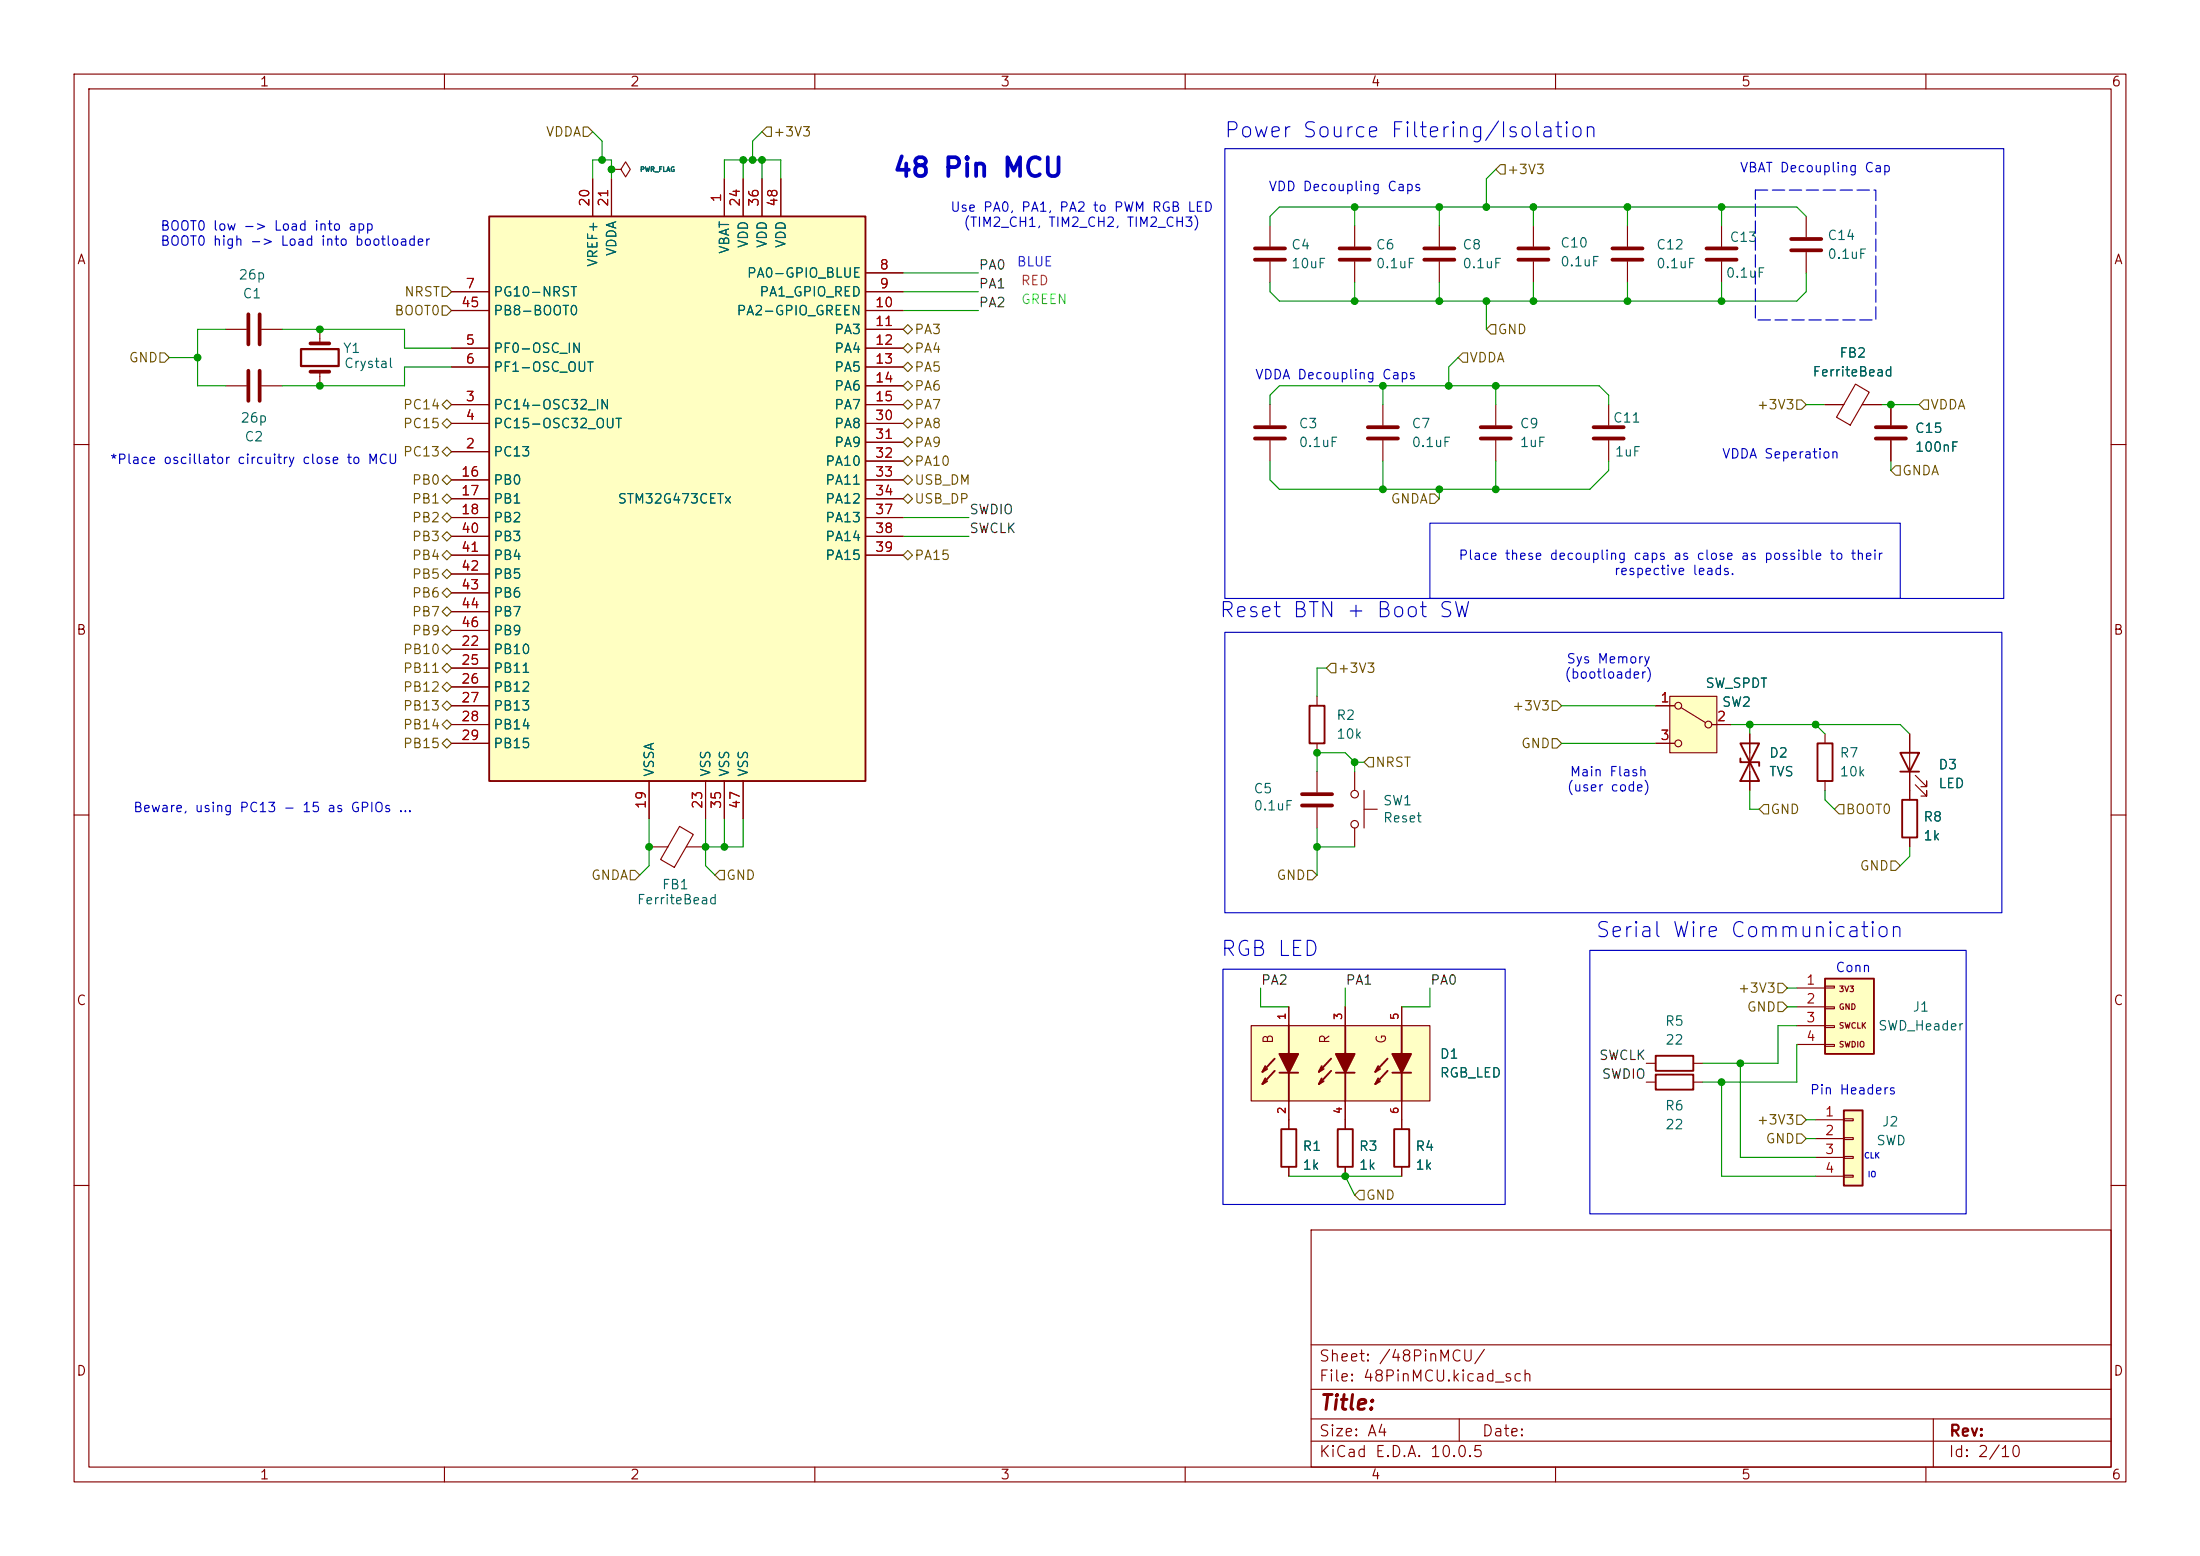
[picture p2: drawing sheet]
<svg xmlns="http://www.w3.org/2000/svg" width="297mm" height="210mm" viewBox="0 0 297 210" stroke-linecap="round" stroke-linejoin="round" font-family="sans-serif">
<g fill="none" stroke="#840000" stroke-width=".15">
<path d="M10 10h277v190h-277zM12 12h273v186h-273zM60 10v2M110 10v2M160 10v2M210 10v2M260 10v2M171.4 30.5v2.8M171.4 35.3v2.8M182.9 30.5v2.8M182.9 35.3v2.8M194.3 30.5v2.8"/>
<path d="M194.3 35.3v2.8M207 30.5v2.8M207 35.3v2.8M219.7 30.5v2.8M219.7 35.3v2.8M232.4 30.5v2.8M232.4 35.3v2.8M243.8 29.2v2.8M243.8 34v2.8M171.4 54.6v2.8M171.4 59.4v2.8M186.7 54.6v2.8"/>
<path d="M186.7 59.4v2.8M201.9 54.6v2.8M201.9 59.4v2.8M217.2 54.6v2.8M217.2 59.4v2.8M246.4 54.6h2.5M250.5 51.8l1.8 1.1-2.5 4.5-1.9-1.1zM251.4 54.6h2.6M255.3 54.6v2.8M255.3 59.4v2.8M10 60h2M285 60h2"/>
<path d="M177.8 94v1.3M236.2 99.1v7.6M246.4 99.1v1.2M257.8 99.1v8.9M10 110h2M177.8 100.3v1.3M182.9 104.1v2.6M182.9 111.8v2.5M184.1 109.2h1.8M184.1 106.7v5.1M246.4 105.4v1.3M257.8 113v1.3"/>
<path d="M258.6 105.9l1.5 1.5v-.7v.7h-.8M258.6 104.6l1.5 1.6v-.8v.8h-.8M285 110h2M174 151.1v1.3M174 157.5v1.3M181.6 151.1v1.3M181.6 157.5v1.3M189.2 151.1v1.3M189.2 157.5v1.3M10 160h2M177 166h108v32h-108zM285 160h2"/>
<path d="M60 198v2M110 198v2M160 198v2M177 194.5h108M177 191.5h108M177 187.5h108M177 181.5h108M197 191.5v3M210 198v2M260 198v2M261 191.5v6.5"/>
<circle cx="182.9" cy="111.3" r=".51"/>
<circle cx="182.9" cy="107.2" r=".51"/>
</g>
<path d="M176.8 95.3h2v5h-2zM234.9 100.3h2.6l-2.6 5.1h2.6zM234.9 102.4v.5h2.6v.5M245.4 100.3h2v5.1h-2zM256.5 101.6h2.6l-1.3 2.5zM256.5 104.1h2.6M256.8 108h2v5h-2zM173 152.4h2v5.1h-2zM180.6 152.4h2v5.1h-2zM188.2 152.4h2v5.1h-2z" fill="none" stroke="#840000" stroke-width=".25"/>
<g fill="none" stroke="#840000" stroke-width=".51">
<path d="M169.4 33.5h4.1M169.4 35.1h4.1M180.8 33.5h4.1M180.8 35.1h4.1M192.3 33.5h4M192.3 35.1h4M205 33.5h4M205 35.1h4M217.7 33.5h4M217.7 35.1h4M230.4 33.5h4M230.4 35.1h4"/>
<path d="M241.8 32.3h4.1M241.8 33.8h4.1M169.4 57.7h4.1M169.4 59.2h4.1M184.7 57.7h4M184.7 59.2h4M199.9 57.7h4.1M199.9 59.2h4.1M215.1 57.7h4.1M215.1 59.2h4.1M253.2 57.7h4.1M253.2 59.2h4.1"/>
</g>
<path d="M168.9 138.4h24.1v10.2h-24.1z" fill="#ffffc5"/>
<g fill="none" stroke="#840000" stroke-width=".25">
<path d="M174 138.4v3.8M181.6 138.4v3.8M189.2 138.4v3.8M170.8 145.5l-.4 .8M170.8 143.9l-.4 .8M171.1 145.9l-.7 .4M171.1 144.3l-.7 .4M172.1 144.5l-1.7 1.8M172.1 142.9l-1.7 1.8M172.7 144.8h2.6M174 144.8v3.8M178.4 145.5l-.3 .8"/>
<path d="M178.4 143.9l-.3 .8M178.7 145.9l-.6 .4M178.7 144.3l-.6 .4M179.7 144.5l-1.6 1.8M179.7 142.9l-1.6 1.8M180.3 144.8h2.6M181.6 144.8v3.8M186.1 145.5l-.4 .8M186.1 143.9l-.4 .8M186.3 145.9l-.6 .4M186.3 144.3l-.6 .4M187.3 144.5l-1.6 1.8"/>
<path d="M187.3 142.9l-1.6 1.8M188 144.8h2.5M189.2 144.8v3.8"/>
</g>
<g fill="#840000" stroke="#840000" stroke-width=".25">
<path d="M172.7 142.2h2.6l-1.3 2.6z"/>
<path d="M180.3 142.2h2.6l-1.3 2.6z"/>
<path d="M188 142.2h2.5l-1.3 2.6z"/>
</g>
<path d="M177.8 104.1v2.8M177.8 109v2.8M168.9 138.4h24.1v10.2h-24.1zM174 135.9v2.5M181.6 135.9v2.5M189.2 135.9v2.5M174 148.6v2.5M181.6 148.6v2.5M189.2 148.6v2.5" fill="none" stroke="#840000" stroke-width=".15"/>
<path d="M175.8 107.2h4M175.8 108.7h4" fill="none" stroke="#840000" stroke-width=".51"/>
<path d="M246.4 132.1h6.6v10.1h-6.6z" fill="#ffffc2"/>
<path d="M246.4 132.1h6.6v10.1h-6.6zM223.5 145h5.1v2.1h-5.1z" fill="none" stroke="#840000" stroke-width=".25"/>
<path d="M242.6 133.4h3.8M242.6 135.9h3.8M242.6 138.4h3.8M246.4 133.1h1.2v.3h-1.2zM246.4 135.9h1.2v.2h-1.2zM246.4 138.4h1.2v.3h-1.2zM222.2 146.1h1.3M228.6 146.1h1.3M242.6 141h3.8M246.4 141h1.2v.2h-1.2z" fill="none" stroke="#840000" stroke-width=".15"/>
<path d="M248.9 149.9h2.6v10.1h-2.6z" fill="#ffffc2"/>
<path d="M223.5 142.5h5.1v2h-5.1zM248.9 149.9h2.6v10.1h-2.6z" fill="none" stroke="#840000" stroke-width=".25"/>
<path d="M222.2 143.5h1.3M228.6 143.5h1.3M245.1 151.1h3.8M245.1 153.7h3.8M245.1 156.2h3.8M245.1 158.8h3.8M248.9 151h1.3v.3h-1.3zM248.9 153.5h1.3v.3h-1.3zM248.9 156.1h1.3v.2h-1.3zM248.9 158.6h1.3v.3h-1.3z" fill="none" stroke="#840000" stroke-width=".15"/>
<path d="M225.4 94h6.4v7.6h-6.4z" fill="#ffffc2"/>
<g fill="none" stroke="#840000" stroke-width=".15">
<path d="M82.5 22.9h1.3l.7-1.1 .6 1.1-.6 1-.7-1M82.5 22.9h.1M30.5 44.5h2.8M30.5 52.1h2.8M35.3 44.5h2.8M35.3 52.1h2.8M43.2 44.5v1.9M43.2 50.2v1.9M223.5 95.3h2.6M225.4 94h6.4v7.6h-6.4zM226.9 95.5l3.4 2M231.1 97.8h2.6"/>
<path d="M87.6 114.3h2.6M91.7 111.5l1.9 1.1-2.6 4.5-1.8-1.1zM92.7 114.3h2.5M223.5 100.3h2.6"/>
<circle cx="226.6" cy="95.3" r=".46"/>
<circle cx="230.6" cy="97.8" r=".46"/>
<circle cx="226.6" cy="100.3" r=".46"/>
</g>
<path d="M33.5 42.4v4.1M33.5 50v4.1M35.1 42.4v4.1M35.1 50v4.1M41.9 46.4h2.5M41.9 50.2h2.5" fill="none" stroke="#840000" stroke-width=".51"/>
<path d="M40.6 47.1h5.1v2.3h-5.1z" fill="none" stroke="#840000" stroke-width=".3"/>
<path d="M66 29.2h50.8v76.2h-50.8z" fill="#ffffc2"/>
<path d="M66 29.2h50.8v76.2h-50.8z" fill="none" stroke="#840000" stroke-width=".25"/>
<g fill="none" stroke="#840000" stroke-width=".15">
<path d="M61 39.4h5M80 24.1v5.1M82.5 22.9h.1M82.5 24.1v5.1M97.8 24.1v5.1M100.3 24.1v5.1M102.9 24.1v5.1M105.4 24.1v5.1M116.8 39.4h5.1M116.8 36.8h5.1M61 54.6h5M61 57.2h5"/>
<path d="M61 47h5M61 49.5h5M61 41.9h5M116.8 54.6h5.1M116.8 57.2h5.1M116.8 47h5.1M116.8 49.5h5.1M116.8 41.9h5.1M116.8 44.5h5.1M116.8 52.1h5.1M116.8 59.7h5.1M246.4 54.6h2.5"/>
<path d="M251.5 54.6h2.5M255.3 54.6v2.8M255.3 59.4v2.8M61 61h5M61 64.8h5M61 67.3h5M61 69.9h5M61 72.4h5M61 74.9h5M61 77.5h5M116.8 64.8h5.1M116.8 67.3h5.1"/>
<path d="M116.8 69.9h5.1M116.8 62.2h5.1M116.8 72.4h5.1M116.8 74.9h5.1M61 87.6h5M61 90.2h5M61 92.7h5M61 95.3h5M61 97.8h5M61 80h5M61 82.6h5M61 85.1h5"/>
<path d="M223.5 95.3h2.6M231.1 97.8h2.6M236.2 99.1v2.5M257.8 99.1v2.5M61 100.3h5M87.6 105.4v5.1M95.2 105.4v5.1M97.8 105.4v5.1M100.3 105.4v5.1M223.5 100.3h2.6M236.2 104.1v2.6M257.8 104.1v3.9"/>
<path d="M257.8 113v1.3M174 135.9v2.5M181.6 135.9v2.5M189.2 135.9v2.5M174 148.6v3.8M174 157.5v1.3M181.6 148.6v3.8M181.6 157.5v1.3M189.2 148.6v3.8M189.2 157.5v1.3"/>
</g>
<g fill="none" stroke="#725600" stroke-width=".15">
<path d="M78.7 17.1h.7l.6 .7-.6 .6h-.7zM103.5 17.1h.6v1.3h-.6l-.6-.6zM59.7 38.7h.6l.7 .7-.7 .6h-.6zM202.6 22.2h.6v1.3h-.6l-.7-.6zM21.6 47.6h.6l.7 .7-.7 .6h-.6zM59.7 41.3h.6l.7 .6-.7 .6h-.6zM59.7 57.2l.6-.7 .7 .7-.7 .6zM60.3 54l.7 .6-.7 .6-.6-.6zM121.9 52.1l.7-.7 .6 .7-.6 .6zM121.9 44.5l.7-.7 .6 .7-.6 .6zM121.9 49.5l.7-.6 .6 .6-.6 .7zM121.9 47l.7-.6 .6 .6-.6 .6z"/>
<path d="M121.9 59.7l.7-.6 .6 .6-.6 .6zM121.9 57.2l.7-.7 .6 .7-.6 .6zM122.6 54l.6 .6-.6 .6-.7-.6zM197.5 47.6h.6v1.3h-.6l-.7-.6zM201.3 43.8h.6v1.3h-.6l-.6-.6zM242.6 54h.6l.6 .6-.6 .6h-.6zM259.7 54h.6v1.2h-.6l-.6-.6zM59.7 64.8l.6-.7 .7 .7-.7 .6zM59.7 69.9l.6-.7 .7 .7-.7 .6zM59.7 61l.6-.7 .7 .7-.7 .6zM59.7 67.3l.6-.6 .7 .6-.7 .6zM59.7 74.9l.6-.6 .7 .6-.7 .7z"/>
<path d="M59.7 77.5l.6-.7 .7 .7-.7 .6zM60.3 71.8l.7 .6-.7 .6-.6-.6zM121.9 74.9l.7-.6 .6 .6-.6 .7zM121.9 67.3l.7-.6 .6 .6-.6 .6zM121.9 64.8l.7-.7 .6 .7-.6 .6zM121.9 62.2l.7-.6 .6 .6-.6 .7zM193 66.7h.7l.6 .6-.6 .6h-.7zM255.9 62.9h.6v1.2h-.6l-.6-.6zM59.7 82.6l.6-.7 .7 .7-.7 .6zM59.7 87.6l.6-.6 .7 .6-.7 .7zM59.7 80l.6-.6 .7 .6-.7 .6zM59.7 85.1l.6-.6 .7 .6-.7 .6z"/>
<path d="M59.7 95.3l.6-.7 .7 .7-.7 .6zM59.7 92.7l.6-.6 .7 .6-.7 .6zM59.7 97.8l.6-.6 .7 .6-.7 .6zM60.3 89.5l.7 .7-.7 .6-.6-.6zM179.7 89.5h.6v1.3h-.6l-.6-.6zM209.5 99.7h.7l.6 .6-.6 .7h-.7zM209.5 94.6h.7l.6 .7-.6 .6h-.7zM59.7 100.3l.6-.6 .7 .6-.7 .7zM85.1 117.5h.6l.7 .6-.7 .6h-.6zM97.2 117.5h.6v1.2h-.6l-.7-.6zM176.5 117.5h.7l.6 .6-.6 .6h-.7zM184.8 102.2h.6v1.3h-.6l-.7-.6z"/>
<path d="M238.1 108.6h.7v1.3h-.7l-.6-.7zM248.3 108.6h.6v1.3h-.6l-.7-.7zM255.3 116.2h.6l.6 .6-.6 .7h-.6zM240 135.3h.7l.6 .6-.6 .6h-.7zM240 132.7h.7l.6 .7-.6 .6h-.7zM242.6 153h.6l.6 .7-.6 .6h-.6zM242.6 150.5h.6l.6 .6-.6 .7h-.6zM183.5 160.7h.6v1.2h-.6l-.6-.6z"/>
</g>
<g fill="none" stroke="#009600" stroke-width=".15">
<path d="M80 17.8l1.3 1.3v2.5M102.9 17.8l-1.3 1.3v2.5M80 24.1v-2.5h2.5v2.5M97.8 24.1v-2.5h7.6v2.5M100.3 21.6v2.5M102.9 21.6v2.5M121.9 39.4h10.2M121.9 36.8h10.2M182.9 27.9v2.6M182.9 38.1v2.5M194.3 27.9v2.6M194.3 38.1v2.5"/>
<path d="M201.9 22.9l-1.2 1.2v3.8M207 27.9v2.6M207 38.1v2.5M219.7 27.9v2.6M219.7 38.1v2.5M232.4 27.9v2.6M232.4 38.1v2.5M243.8 29.2l-1.2-1.3h-69.9l-1.3 1.3v1.3M243.8 36.8v2.6l-1.2 1.2h-69.9l-1.3-1.2v-1.3M22.9 48.3h3.8M30.5 44.5h-3.8v7.6h3.8M38.1 44.5h16.5v2.5h6.4"/>
<path d="M61 49.5h-6.4v2.6h-16.5M121.9 41.9h10.2M171.4 54.6v-1.3l1.3-1.2h43.2l1.3 1.2v1.3M186.7 52.1v2.5M196.8 48.3l-1.2 1.2v2.6M200.7 40.6v3.9M201.9 52.1v2.5M243.8 54.6h2.6M254 54.6h5.1M121.9 69.9h8.9M121.9 72.4h8.9M171.4 62.2v2.6l1.3 1.2h41.9l2.6-2.5v-1.3"/>
<path d="M186.7 62.2v3.8M194.3 66v1.3M201.9 62.2v3.8M255.3 62.2v1.3M179.1 90.2h-1.3v3.8M210.8 95.3h12.7M233.7 97.8h22.8l1.3 1.3M236.2 97.8v1.3M245.1 97.8l1.3 1.3M87.6 110.5v6.3l-1.2 1.3M95.2 110.5v6.3l1.3 1.3M97.8 110.5v3.8"/>
<path d="M100.3 110.5v3.8h-5.1M177.8 111.8v6.3M177.8 114.3h5.1M182.9 102.9l-1.3-1.3h-3.8v2.5M182.9 102.9v1.2M182.9 102.9h1.2M210.8 100.3h12.7M236.2 106.7v2.5h1.3M246.4 106.7v1.3l1.2 1.2M257.8 114.3v1.3l-1.3 1.2M170.2 133.4v2.5h3.8M181.6 133.4v2.5"/>
<path d="M193 133.4v2.5h-3.8M241.3 135.9h1.3M241.3 133.4h1.3M242.6 138.4h-2.6v5.1h-10.1M174 158.8h15.2M181.6 158.8l1.3 2.5M232.4 146.1v12.7h12.7M234.9 143.5v12.7h10.2M242.6 141v5.1h-12.7M243.8 151.1h1.3M243.8 153.7h1.3"/>
</g>
<path d="M165.4 20.1h105.1v60.7h-105.1zM193 70.6h63.5v10.2h-63.5zM165.4 85.3h104.9v37.9h-104.9zM165.1 130.8h38.1v31.8h-38.1zM214.6 128.3h50.8v35.5h-50.8z" fill="none" stroke="#0000c2" stroke-width=".15"/>
<path d="M237 25.7h16.2v17.5h-16.2z" fill="none" stroke="#0000c2" stroke-width=".15" stroke-dasharray="1.7 .6"/>
<g fill="#009600" stroke="#009600" stroke-width=".14">
<circle cx="194.3" cy="27.9" r=".46"/>
<circle cx="207" cy="27.9" r=".46"/>
<circle cx="182.9" cy="27.9" r=".46"/>
<circle cx="200.7" cy="27.9" r=".46"/>
<circle cx="207" cy="40.6" r=".46"/>
<circle cx="232.4" cy="27.9" r=".46"/>
<circle cx="219.7" cy="40.6" r=".46"/>
<circle cx="255.3" cy="54.6" r=".46"/>
<circle cx="232.4" cy="40.6" r=".46"/>
<circle cx="219.7" cy="27.9" r=".46"/>
<circle cx="232.4" cy="146.1" r=".46"/>
<circle cx="181.6" cy="158.8" r=".46"/>
<circle cx="234.9" cy="143.5" r=".46"/>
<circle cx="201.9" cy="66" r=".46"/>
<circle cx="186.7" cy="66" r=".46"/>
<circle cx="186.7" cy="52.1" r=".46"/>
<circle cx="194.3" cy="66" r=".46"/>
<circle cx="195.6" cy="52.1" r=".46"/>
<circle cx="177.8" cy="114.3" r=".46"/>
<circle cx="245.1" cy="97.8" r=".46"/>
<circle cx="236.2" cy="97.8" r=".46"/>
<circle cx="177.8" cy="101.6" r=".46"/>
<circle cx="182.9" cy="102.9" r=".46"/>
<circle cx="182.9" cy="40.6" r=".46"/>
<circle cx="201.9" cy="52.1" r=".46"/>
<circle cx="200.7" cy="40.6" r=".46"/>
<circle cx="194.3" cy="40.6" r=".46"/>
<circle cx="43.2" cy="52.1" r=".46"/>
<circle cx="43.2" cy="44.5" r=".46"/>
<circle cx="26.7" cy="48.3" r=".46"/>
<circle cx="81.3" cy="21.6" r=".46"/>
<circle cx="97.8" cy="114.3" r=".46"/>
<circle cx="87.6" cy="114.3" r=".46"/>
<circle cx="95.2" cy="114.3" r=".46"/>
<circle cx="102.9" cy="21.6" r=".46"/>
<circle cx="82.5" cy="22.9" r=".46"/>
<circle cx="100.3" cy="21.6" r=".46"/>
<circle cx="101.6" cy="21.6" r=".46"/>
</g>
<text font-size="2.5" fill="#0000c2" x="120.4" y="24.5">48 Pin MCU</text>
<g font-size="2" fill="#0000c2">
<text x="165.1" y="19.1">Power Source Filtering/Isolation</text>
<text x="164.5" y="83.8">Reset BTN + Boot SW</text>
<text x="164.7" y="129.6">RGB LED</text>
<text x="215.3" y="127">Serial Wire Communication</text>
</g>
<text font-size="2" fill="#840000" x="178" y="190.8">Title:</text>
<g font-size="1.5" fill="#840000">
<text x="178" y="184.1">Sheet: /48PinMCU/</text>
<text x="178" y="186.8">File: 48PinMCU.kicad_sch</text>
<text x="178" y="197">KiCad E.D.A. 10.0.5</text>
<text x="178" y="194.2">Size: A4</text>
<text x="200" y="194.2">Date:</text>
<text x="263" y="197">Id: 2/10</text>
<text x="263" y="194.2">Rev:</text>
</g>
<g font-size="1.3" fill="#840000">
<text x="35" y="12">1</text>
<text x="85" y="12">2</text>
<text x="135" y="12">3</text>
<text x="185" y="12">4</text>
<text x="235" y="12">5</text>
<text x="285" y="12">6</text>
<text x="10.3" y="36">A</text>
<text x="285.3" y="36">A</text>
<text x="10.2" y="86">B</text>
<text x="285.2" y="86">B</text>
<text x="10.2" y="136">C</text>
<text x="285.2" y="136">C</text>
<text x="172.2" y="141" transform="rotate(-90 172.2 141)">B</text>
<text x="179.8" y="141" transform="rotate(-90 179.8 141)">R</text>
<text x="187.4" y="141" transform="rotate(-90 187.4 141)">G</text>
<text x="10.2" y="186">D</text>
<text x="285.2" y="186">D</text>
<text x="35" y="200">1</text>
<text x="85" y="200">2</text>
<text x="135" y="200">3</text>
<text x="185" y="200">4</text>
<text x="235" y="200">5</text>
<text x="285" y="200">6</text>
</g>
<g font-size="1.3" fill="#725600">
<text x="73.6" y="18.7">VDDA</text>
<text x="104.3" y="18.7">+3V3</text>
<text x="203.4" y="23.8">+3V3</text>
<text x="54.5" y="40.3">NRST</text>
<text x="53.2" y="42.9">BOOT0</text>
<text x="123.4" y="45.4">PA3</text>
<text x="123.4" y="48">PA4</text>
<text x="202.1" y="45.4">GND</text>
<text x="17.3" y="49.2">GND</text>
<text x="123.4" y="53">PA6</text>
<text x="123.4" y="50.5">PA5</text>
<text x="198.3" y="49.2">VDDA</text>
<text x="54.3" y="55.6">PC14</text>
<text x="54.3" y="58.1">PC15</text>
<text x="123.4" y="55.6">PA7</text>
<text x="123.4" y="58.1">PA8</text>
<text x="237.1" y="55.6">+3V3</text>
<text x="260.5" y="55.6">VDDA</text>
<text x="54.3" y="61.9">PC13</text>
<text x="55.5" y="65.7">PB0</text>
<text x="123.4" y="65.7">USB_DM</text>
<text x="123.4" y="60.7">PA9</text>
<text x="123.4" y="63.2">PA10</text>
<text x="256.7" y="64.5">GNDA</text>
<text x="55.5" y="70.8">PB2</text>
<text x="55.5" y="68.3">PB1</text>
<text x="123.4" y="68.3">USB_DP</text>
<text x="187.7" y="68.3">GNDA</text>
<text x="55.5" y="73.4">PB3</text>
<text x="55.5" y="75.9">PB4</text>
<text x="123.4" y="75.9">PA15</text>
<text x="55.5" y="83.5">PB7</text>
<text x="55.5" y="78.4">PB5</text>
<text x="55.5" y="81">PB6</text>
<text x="54.3" y="88.6">PB10</text>
<text x="55.5" y="86.1">PB9</text>
<text x="54.3" y="91.1">PB11</text>
<text x="54.3" y="93.7">PB12</text>
<text x="180.5" y="91.1">+3V3</text>
<text x="54.3" y="96.2">PB13</text>
<text x="54.3" y="101.3">PB15</text>
<text x="54.3" y="98.8">PB14</text>
<text x="204.1" y="96.2">+3V3</text>
<text x="205.3" y="101.3">GND</text>
<text x="185.6" y="103.8">NRST</text>
<text x="238.9" y="110.2">GND</text>
<text x="249.1" y="110.2">BOOT0</text>
<text x="79.7" y="119.1">GNDA</text>
<text x="98" y="119.1">GND</text>
<text x="172.2" y="119.1">GND</text>
<text x="251" y="117.8">GND</text>
<text x="234.5" y="134.3">+3V3</text>
<text x="235.7" y="136.9">GND</text>
<text x="237.1" y="152.1">+3V3</text>
<text x="238.3" y="154.6">GND</text>
<text x="184.3" y="162.3">GND</text>
</g>
<g font-size="1.3" fill="#0000c2">
<text x="234.8" y="23.6">VBAT Decoupling Cap</text>
<text x="128.2" y="28.9">Use PA0, PA1, PA2 to PWM RGB LED</text>
<text x="171.2" y="26.1">VDD Decoupling Caps</text>
<text x="21.6" y="31.4">BOOT0 low -&gt; Load into app</text>
<text x="21.6" y="33.5">BOOT0 high -&gt; Load into bootloader</text>
<text x="130" y="30.9">(TIM2_CH1, TIM2_CH2, TIM2_CH3)</text>
<text x="169.4" y="51.5">VDDA Decoupling Caps</text>
<text x="14.8" y="62.9">*Place oscillator circuitry close to MCU</text>
<text x="232.4" y="62.2">VDDA Seperation</text>
<text x="196.8" y="75.9">Place these decoupling caps as close as possible to their</text>
<text x="217.8" y="77.9">respective leads.</text>
<text x="211.4" y="89.9">Sys Memory</text>
<text x="211.1" y="91.9">(bootloader)</text>
<text x="211.4" y="107.1">(user code)</text>
<text x="211.8" y="105.1">Main Flash</text>
<text x="17.9" y="109.9">Beware, using PC13 - 15 as GPIOs ...</text>
<text x="247.7" y="131.5">Conn</text>
<text x="244.3" y="148">Pin Headers</text>
</g>
<g font-size="1.3" fill="#a90000">
<text x="79.9" y="28" transform="rotate(-90 79.9 28)">20</text>
<text x="82.4" y="28" transform="rotate(-90 82.4 28)">21</text>
<text x="97.7" y="27.4" transform="rotate(-90 97.7 27.4)">1</text>
<text x="100.2" y="28" transform="rotate(-90 100.2 28)">24</text>
<text x="102.7" y="28" transform="rotate(-90 102.7 28)">36</text>
<text x="105.3" y="28" transform="rotate(-90 105.3 28)">48</text>
<text x="62.2" y="41.8">45</text>
<text x="62.8" y="39.2">7</text>
<text x="118" y="41.8">10</text>
<text x="118.6" y="36.7">8</text>
<text x="118.6" y="39.2">9</text>
<text x="62.8" y="46.9">5</text>
<text x="118" y="44.3">11</text>
<text x="118" y="46.9">12</text>
<text x="62.8" y="49.4">6</text>
<text x="118" y="49.4">13</text>
<text x="118" y="51.9">14</text>
<text x="62.8" y="54.5">3</text>
<text x="62.8" y="57">4</text>
<text x="118" y="54.5">15</text>
<text x="118" y="57">30</text>
<text x="118" y="59.6">31</text>
<text x="62.2" y="64.6">16</text>
<text x="62.8" y="60.8">2</text>
<text x="118" y="62.1">32</text>
<text x="118" y="64.6">33</text>
<text x="62.2" y="67.2">17</text>
<text x="62.2" y="69.7">18</text>
<text x="118" y="67.2">34</text>
<text x="118" y="69.7">37</text>
<text x="62.2" y="72.3">40</text>
<text x="62.2" y="74.8">41</text>
<text x="62.2" y="77.3">42</text>
<text x="118" y="72.3">38</text>
<text x="118" y="74.8">39</text>
<text x="62.2" y="79.9">43</text>
<text x="62.2" y="82.4">44</text>
<text x="62.2" y="87.5">22</text>
<text x="62.2" y="85">46</text>
<text x="62.2" y="90">25</text>
<text x="62.2" y="92.6">26</text>
<text x="62.2" y="95.1">27</text>
<text x="224.1" y="95.1">1</text>
<text x="62.2" y="97.7">28</text>
<text x="62.2" y="100.2">29</text>
<text x="224.1" y="100.2">3</text>
<text x="231.7" y="97.7">2</text>
<text x="87.5" y="109.3" transform="rotate(-90 87.5 109.3)">19</text>
<text x="95.1" y="109.3" transform="rotate(-90 95.1 109.3)">23</text>
<text x="97.7" y="109.3" transform="rotate(-90 97.7 109.3)">35</text>
<text x="100.2" y="109.3" transform="rotate(-90 100.2 109.3)">47</text>
<text x="243.7" y="133.2">1</text>
<text x="243.7" y="135.8">2</text>
<text x="243.7" y="138.3">3</text>
<text x="243.7" y="140.8">4</text>
<text x="246.3" y="151">1</text>
<text x="246.3" y="153.5">2</text>
<text x="246.3" y="156.1">3</text>
<text x="246.3" y="158.6">4</text>
</g>
<g font-size="1.3" fill="#006464">
<text x="83.5" y="34.7" transform="rotate(-90 83.5 34.7)">VDDA</text>
<text x="98.8" y="34.4" transform="rotate(-90 98.8 34.4)">VBAT</text>
<text x="101.3" y="33.6" transform="rotate(-90 101.3 33.6)">VDD</text>
<text x="103.8" y="33.6" transform="rotate(-90 103.8 33.6)">VDD</text>
<text x="106.4" y="33.6" transform="rotate(-90 106.4 33.6)">VDD</text>
<text x="174.2" y="34">C4</text>
<text x="185.7" y="34">C6</text>
<text x="197.3" y="34">C8</text>
<text x="210.6" y="33.7">C10</text>
<text x="223.5" y="34">C12</text>
<text x="233.4" y="33">C13</text>
<text x="246.6" y="32.7">C14</text>
<text x="246.6" y="35.3">0.1uF</text>
<text x="32.1" y="38">26p</text>
<text x="32.7" y="40.6">C1</text>
<text x="66.5" y="40.3">PG10-NRST</text>
<text x="81" y="36.1" transform="rotate(-90 81 36.1)">VREF+</text>
<text x="100.7" y="37.8">PA0-GPIO_BLUE</text>
<text x="102.4" y="40.3">PA1_GPIO_RED</text>
<text x="174.2" y="36.5">10uF</text>
<text x="185.7" y="36.5">0.1uF</text>
<text x="197.3" y="36.5">0.1uF</text>
<text x="210.6" y="36.3">0.1uF</text>
<text x="223.5" y="36.5">0.1uF</text>
<text x="232.9" y="37.8">0.1uF</text>
<text x="46.2" y="48">Y1</text>
<text x="66.5" y="48">PF0-OSC_IN</text>
<text x="66.5" y="42.9">PB8-BOOT0</text>
<text x="99.4" y="42.9">PA2-GPIO_GREEN</text>
<text x="112.5" y="45.4">PA3</text>
<text x="112.5" y="48">PA4</text>
<text x="46.4" y="50">Crystal</text>
<text x="66.5" y="50.5">PF1-OSC_OUT</text>
<text x="112.5" y="50.5">PA5</text>
<text x="112.5" y="53">PA6</text>
<text x="244.6" y="51.1">FerriteBead</text>
<text x="248.2" y="48.6">FB2</text>
<text x="32.4" y="57.4">26p</text>
<text x="32.9" y="59.9">C2</text>
<text x="66.5" y="55.6">PC14-OSC32_IN</text>
<text x="66.5" y="58.1">PC15-OSC32_OUT</text>
<text x="112.5" y="55.6">PA7</text>
<text x="112.5" y="58.1">PA8</text>
<text x="175.2" y="58.1">C3</text>
<text x="190.5" y="58.1">C7</text>
<text x="205.1" y="58.1">C9</text>
<text x="217.7" y="57.4">C11</text>
<text x="258.4" y="58.7">C15</text>
<text x="66.5" y="61.9">PC13</text>
<text x="66.5" y="65.7">PB0</text>
<text x="111.3" y="63.2">PA10</text>
<text x="111.3" y="65.7">PA11</text>
<text x="112.5" y="60.7">PA9</text>
<text x="175.2" y="60.7">0.1uF</text>
<text x="190.5" y="60.7">0.1uF</text>
<text x="205.1" y="60.7">1uF</text>
<text x="217.9" y="61.9">1uF</text>
<text x="258.4" y="61.3">100nF</text>
<text x="66.5" y="68.3">PB1</text>
<text x="66.5" y="70.8">PB2</text>
<text x="83.3" y="68.3">STM32G473CETx</text>
<text x="111.3" y="68.3">PA12</text>
<text x="111.3" y="70.8">PA13</text>
<text x="66.5" y="73.4">PB3</text>
<text x="66.5" y="75.9">PB4</text>
<text x="111.3" y="73.4">PA14</text>
<text x="111.3" y="75.9">PA15</text>
<text x="66.5" y="78.4">PB5</text>
<text x="66.5" y="81">PB6</text>
<text x="66.5" y="83.5">PB7</text>
<text x="66.5" y="88.6">PB10</text>
<text x="66.5" y="86.1">PB9</text>
<text x="66.5" y="91.1">PB11</text>
<text x="66.5" y="93.7">PB12</text>
<text x="230.1" y="93.2">SW_SPDT</text>
<text x="232.4" y="95.7">SW2</text>
<text x="66.5" y="96.2">PB13</text>
<text x="66.5" y="98.8">PB14</text>
<text x="66.5" y="101.3">PB15</text>
<text x="180.3" y="97.5">R2</text>
<text x="180.3" y="100">10k</text>
<text x="88.6" y="104.9" transform="rotate(-90 88.6 104.9)">VSSA</text>
<text x="96.2" y="104.9" transform="rotate(-90 96.2 104.9)">VSS</text>
<text x="98.8" y="104.9" transform="rotate(-90 98.8 104.9)">VSS</text>
<text x="101.3" y="104.9" transform="rotate(-90 101.3 104.9)">VSS</text>
<text x="169.1" y="107.4">C5</text>
<text x="238.7" y="102.6">D2</text>
<text x="238.7" y="105.1">TVS</text>
<text x="248.3" y="102.6">R7</text>
<text x="248.3" y="105.1">10k</text>
<text x="261.6" y="104.2">D3</text>
<text x="261.6" y="106.7">LED</text>
<text x="169.1" y="109.7">0.1uF</text>
<text x="186.6" y="109">SW1</text>
<text x="186.6" y="111.3">Reset</text>
<text x="259.6" y="111.2">R8</text>
<text x="259.6" y="113.7">1k</text>
<text x="85.9" y="122.4">FerriteBead</text>
<text x="89.3" y="120.3">FB1</text>
<text x="258.1" y="136.9">J1</text>
<text x="194.3" y="143.2">D1</text>
<text x="224.7" y="138.8">R5</text>
<text x="224.7" y="141.3">22</text>
<text x="253.5" y="139.4">SWD_Header</text>
<text x="194.3" y="145.7">RGB_LED</text>
<text x="175.8" y="155.6">R1</text>
<text x="183.4" y="155.6">R3</text>
<text x="191" y="155.6">R4</text>
<text x="224.7" y="150.2">R6</text>
<text x="224.7" y="152.7">22</text>
<text x="253.2" y="154.9">SWD</text>
<text x="254" y="152.3">J2</text>
<text x="175.8" y="158.2">1k</text>
<text x="183.4" y="158.2">1k</text>
<text x="191" y="158.2">1k</text>
</g>
<g font-size="1.3" fill="#0f0f0f">
<text x="132.1" y="39.2">PA1</text>
<text x="132.1" y="36.7">PA0</text>
<text x="132.1" y="41.8">PA2</text>
<text x="130.8" y="69.7">SWDIO</text>
<text x="130.8" y="72.3">SWCLK</text>
<text x="170.2" y="133.2">PA2</text>
<text x="181.6" y="133.2">PA1</text>
<text x="193" y="133.2">PA0</text>
<text x="215.8" y="143.4">SWCLK</text>
<text x="216.2" y="145.9">SWDIO</text>
</g>
<text font-size="1.3" fill="#1f1eff" x="137.2" y="36.3">BLUE</text>
<text font-size="1.3" fill="#ff2224" x="137.7" y="38.8">RED</text>
<text font-size="1.3" fill="#37ff42" x="137.8" y="41.4">GREEN</text>
<g font-size="1" fill="#a90000">
<text x="173.8" y="137.7" transform="rotate(-90 173.8 137.7)">1</text>
<text x="181.4" y="137.7" transform="rotate(-90 181.4 137.7)">3</text>
<text x="189" y="137.7" transform="rotate(-90 189 137.7)">5</text>
<text x="173.8" y="150.4" transform="rotate(-90 173.8 150.4)">2</text>
<text x="181.4" y="150.4" transform="rotate(-90 181.4 150.4)">4</text>
<text x="189" y="150.4" transform="rotate(-90 189 150.4)">6</text>
</g>
<g font-size=".8" fill="#840000">
<text x="248.2" y="134.1">3V3</text>
<text x="248.2" y="136.5">GND</text>
<text x="248.2" y="139">SWCLK</text>
<text x="248.2" y="141.5">SWDIO</text>
</g>
<g font-size=".8" fill="#0000c2">
<text x="251.6" y="156.5">CLK</text>
<text x="252.1" y="159.1">IO</text>
</g>
<text font-size=".6" fill="#006464" x="86.4" y="23.3">PWR_FLAG</text>
</svg>
